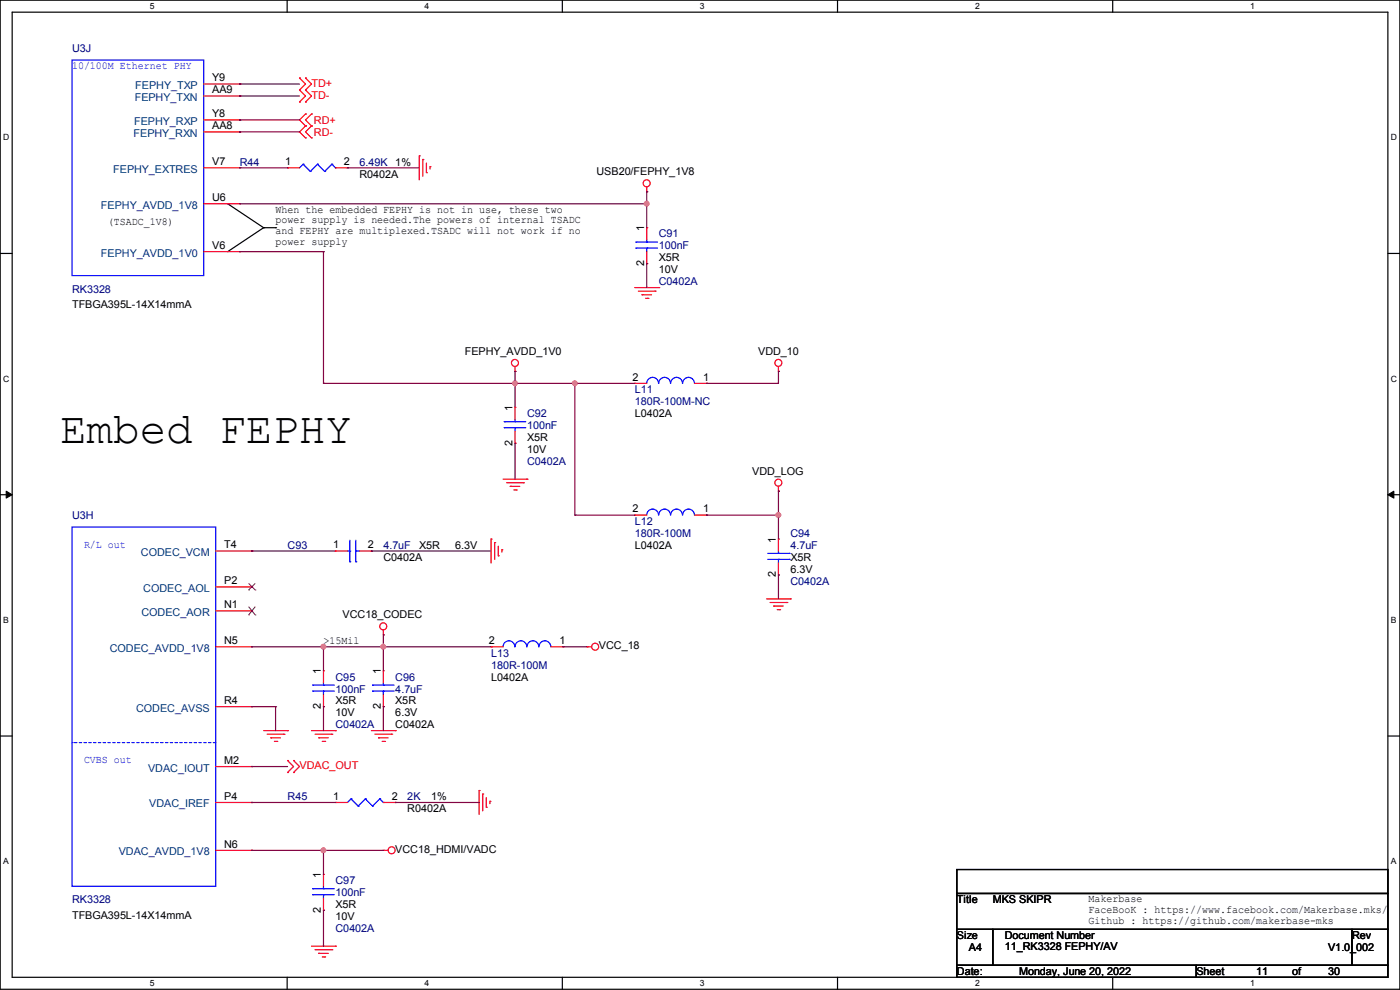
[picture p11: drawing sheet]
<svg xmlns="http://www.w3.org/2000/svg" width="297mm" height="210mm" viewBox="0 0 297 210" stroke-linecap="round" stroke-linejoin="round" font-family="sans-serif">
<path d="M0 0h297v209.8h-297zM2.6 2.6h291.8v204.7h-291.8z" fill="none" stroke="#000" stroke-width=".25"/>
<g fill="#fff">
<path d="M31.7 .3h1v2h-1z"/>
<path d="M31.7 207.6h1v2h-1z"/>
</g>
<path d="M60.9 0v2.6M60.9 207.3v2.5" fill="none" stroke="#000" stroke-width=".25"/>
<g fill="#fff">
<path d="M90.1 .3h1v2h-1z"/>
<path d="M90.1 207.6h1v2h-1z"/>
</g>
<path d="M119.3 0v2.6M119.3 207.3v2.5" fill="none" stroke="#000" stroke-width=".25"/>
<g fill="#fff">
<path d="M148.5 .3h.9v2h-.9z"/>
<path d="M148.5 207.6h.9v2h-.9z"/>
</g>
<path d="M177.7 0v2.6M177.7 207.3v2.5" fill="none" stroke="#000" stroke-width=".25"/>
<g fill="#fff">
<path d="M206.8 .3h1v2h-1z"/>
<path d="M206.8 207.6h1v2h-1z"/>
</g>
<path d="M236.1 0v2.6M236.1 207.3v2.5" fill="none" stroke="#000" stroke-width=".25"/>
<g fill="#fff">
<path d="M265.2 .3h1v2h-1z"/>
<path d="M265.2 207.6h1v2h-1z"/>
<path d="M.7 28.2h1.2v1.9h-1.2z"/>
<path d="M295.1 28.2h1.2v1.9h-1.2z"/>
<path d="M.7 79.3h1.2v2h-1.2z"/>
<path d="M295.1 79.3h1.2v2h-1.2z"/>
</g>
<path d="M0 53.8h2.6M294.4 53.8h2.6" fill="none" stroke="#000" stroke-width=".25"/>
<g fill="#fff">
<path d="M.7 130.5h1.2v2h-1.2z"/>
<path d="M295.1 130.5h1.1v2h-1.1z"/>
</g>
<path d="M0 104.9h2.6M294.4 104.9h2.6" fill="none" stroke="#000" stroke-width=".25"/>
<path d="M1.3 104.2l1.3 .7-1.3 .8zM294.4 104.9l1.3-.7v1.5z" fill="#000" stroke="#000" stroke-width=".21"/>
<g fill="#fff">
<path d="M.7 181.7h1.2v2h-1.2z"/>
<path d="M295.1 181.7h1.1v2h-1.1z"/>
</g>
<g fill="none" stroke="#000" stroke-width=".25">
<path d="M48.3 43.2h.1M48.3 43.2l7.6 5.1M55.9 48.3h.1M55.9 48.3h2.6M55.9 48.3l-7.6 5.1M58.5 48.3h.1M0 156.1h2.6M294.4 156.1h2.6M203 184.4h91.4v5.1h-91.4zM203 189.5h91.4v7.6h-91.4zM203 197.1h7.6v7.7h-7.6zM210.6 197.1h76.2v7.7h-76.2z"/>
<path d="M286.8 197.1h7.6v7.7h-7.6zM203 204.8h50.8v2.5h-50.8zM253.8 204.8h40.6v2.5h-40.6z"/>
</g>
<g fill="none" stroke="#f00" stroke-width=".25">
<path d="M43.2 17.8h7.6M50.8 17.8h.1M63.5 19.1h.1M63.5 16.6h.1M63.5 16.6l1.3 1.2-1.3 1.3M63.5 19.1l1.3 1.3-1.3 1.2M64.8 19.1h.1M64.8 16.6h.1M64.8 16.6l1.3 1.2-1.3 1.3M64.8 19.1l1.3 1.3-1.3 1.2M43.2 35.6h7.6M43.2 20.4h7.6"/>
<path d="M43.2 25.4h7.6M43.2 28h7.6M50.8 20.4h.1M50.8 25.4h.1M50.8 28h.1M50.8 35.6h.1M61 35.6h.1M61 35.6h2.5M63.5 21.6h.1M64.8 21.6h.1M64.8 24.2h.1M64.8 26.7h.1"/>
<path d="M64.8 29.3h.1M64.8 24.2l-1.3 1.2 1.3 1.3M64.8 26.7l-1.3 1.3 1.3 1.3M66.1 26.7h.1M66.1 24.2h.1M66.1 29.3h.1M66.1 24.2l-1.3 1.2 1.3 1.3M66.1 26.7l-1.3 1.3 1.3 1.3M71.2 35.6h2.5M73.7 35.6h.1M88.9 33.1h.1M88.9 33.1v5"/>
<path d="M89.7 33.8h.1M89.7 33.8v3.6M90.5 36.6h.1M90.5 34.6v2M91.2 35.3h.1M91.2 35.3v.6M137.2 39.7v1M43.2 43.2h7.6M43.2 53.4h7.6M50.8 43.2h.1M50.8 53.4h.1M137.2 40.7h.1"/>
<path d="M137.2 48.3h.1M137.2 55.9h.1M137.2 48.3v2.5M137.2 53.4v2.5M109.3 78.8h.1M109.3 77.8v1M134.7 61h5M135.4 61.8h3.6M136.2 62.5h.1M136.2 62.5h2M136.9 63.3h.6M137.5 63.3h.1"/>
<path d="M139 61.8h.1M139.7 61h.1M165.1 78.8h.1M165.1 77.8v1M109.3 86.4h.1M109.3 94h.1M109.3 86.4v2.5M109.3 91.5v2.5M134.7 81.3h.1M134.7 81.3h2.5M147.4 81.3h2.5M149.9 81.3h.1"/>
<path d="M45.8 116.9h7.6M53.4 116.9h.1M71.2 116.9h.1M71.2 116.9h2.5M76.2 116.9h2.6M78.8 116.9h.1M104.2 114.3h.1M104.2 114.3v5.1M104.9 115.1h.1M104.9 115.1v3.6M105.7 117.9h.1M105.7 115.9v2"/>
<path d="M106.5 116.6h.1M106.5 116.6v.5M106.7 101.6h5.1M107.5 102.4h3.5M108.2 103.2h.1M108.2 103.2h2.1M109 103.9h.5M109.5 103.9h.1M111 102.4h.1M111.8 101.6h.1M134.7 109.3h.1M134.7 109.3h2.5"/>
<path d="M147.4 109.3h2.5M149.9 109.3h.1M165.1 104.2h.1M165.1 114.3h.1M165.1 103.2v1M165.1 114.3v2.6M165.1 119.4v2.6M45.8 137.2h7.6M45.8 124.5h7.6M45.8 129.6h7.6M53.4 124.5h.1M53.4 129.6h.1"/>
<path d="M53.4 137.2h.1M81.3 134.7h.1M81.3 133.6v1.1M104.2 137.2h.1M104.2 137.2h2.5M116.9 137.2h2.5M119.4 137.2h.1M124.5 137.2h.1M124.5 137.2h1M162.6 127h5.1M163.4 127.8h3.5M164.1 128.6h.1"/>
<path d="M164.1 128.6h2.1M164.9 129.3h.5M165.1 122h.1M165.4 129.3h.1M166.9 127.8h.1M167.7 127h.1M45.8 149.9h7.6M53.4 149.9h.1M55.9 155h5.1M56.7 155.7h3.5M57.4 156.5h.1M57.4 156.5h2.1"/>
<path d="M58.2 157.3h.5M58.7 157.3h.1M60.2 155.7h.1M61 155h.1M66.1 155h5.1M66.8 155.7h3.6M67.6 156.5h.1M67.6 156.5h2M68.4 157.3h.5M68.6 142.3h.1M68.6 149.9h.1M68.6 142.3v2.5"/>
<path d="M68.6 147.4v2.5M68.9 157.3h.1M70.4 155.7h.1M71.2 155h.1M78.8 155h5.1M79.5 155.7h3.6M80.3 156.5h.1M80.3 156.5h2M81.1 157.3h.5M81.3 142.3h.1M81.3 149.9h.1M81.3 142.3v2.5"/>
<path d="M81.3 147.4v2.5M81.6 157.3h.1M83.1 155.7h.1M83.9 155h.1M45.8 170.2h7.6M45.8 162.6h7.6M53.4 162.6h.1M53.4 170.2h.1M61 163.9h.1M61 161.3h.1M61 161.3l1.3 1.3-1.3 1.3M62.3 163.9h.1"/>
<path d="M62.3 161.3h.1M62.3 161.3l1.2 1.3-1.2 1.3M71.2 170.2h.1M71.2 170.2h2.5M81.3 170.2h2.6M83.9 170.2h.1M101.6 167.7h.1M101.6 167.7v5.1M102.4 168.4h.1M102.4 168.4v3.6M103.2 171.2h.1M103.2 169.2v2"/>
<path d="M103.9 170h.1M103.9 170v.5M45.8 180.4h7.6M53.4 180.4h.1M68.6 185.5h.1M68.6 193.1h.1M68.6 185.5v2.5M68.6 190.5v2.6M81.3 180.4h.1M81.3 180.4h1M66.1 200.7h5.1M66.8 201.5h3.6"/>
<path d="M67.6 202.2h.1M67.6 202.2h2M68.4 203h.5M68.9 203h.1M70.4 201.5h.1M71.2 200.7h.1"/>
<circle cx="137.2" cy="38.9" r=".74"/>
<circle cx="109.2" cy="77" r=".74"/>
<circle cx="165.1" cy="77" r=".74"/>
<circle cx="165.1" cy="102.4" r=".74"/>
<circle cx="81.3" cy="132.9" r=".74"/>
<circle cx="126.3" cy="137.2" r=".74"/>
<circle cx="83.1" cy="180.4" r=".74"/>
</g>
<g fill="none" stroke="#00f" stroke-width=".25">
<path d="M15.3 12.7h27.9v45.8h-27.9zM64.3 34.8h.1M64.3 34.8l-.8 .8M64.3 34.8l1.5 1.6M65.8 36.4h.1M67.4 34.8h.1M67.4 34.8l-1.6 1.6M67.4 34.8l1.5 1.6M68.9 36.4h.1M70.4 34.8h.1M70.4 34.8l-1.5 1.6M70.4 34.8l.8 .8"/>
<path d="M71.2 35.6h.1M134.9 52.6h.1M134.9 51.4h.1M134.9 52.6h4.6M134.9 51.4h4.6M137.2 51.4h.1M137.2 52.6h.1M137.2 50.8v.6M137.2 52.6v.8M107 90.7h.1M107 89.5h.1M107 90.7h4.5"/>
<path d="M107 89.5h4.5M109.3 89.5h.1M109.3 90.7h.1M109.3 88.9v.6M109.3 90.7v.8M137.2 81.3a1.25 1.25 0 0 1 1.3-1.2 1.25 1.25 0 0 1 1.2 1.2M139.7 81.3a1.25 1.25 0 0 1 1.3-1.2 1.25 1.25 0 0 1 1.2 1.2M142.3 81.3a1.25 1.25 0 0 1 1.2-1.2 1.25 1.25 0 0 1 1.3 1.2M144.8 81.3a1.25 1.25 0 0 1 1.3-1.2 1.25 1.25 0 0 1 1.2 1.2M15.3 111.8h30.5v76.2h-30.5zM73.7 116.9h.5M74.2 116.9h.1"/>
<path d="M74.2 119.2h.1M74.2 114.6v4.6M75.5 119.2h.1M75.5 116.9h.1M75.5 116.9h.7M75.5 114.6v4.6M137.2 109.3a1.25 1.25 0 0 1 1.3-1.3 1.25 1.25 0 0 1 1.2 1.3M139.7 109.3a1.25 1.25 0 0 1 1.3-1.3 1.25 1.25 0 0 1 1.2 1.3M142.3 109.3a1.25 1.25 0 0 1 1.2-1.3 1.25 1.25 0 0 1 1.3 1.3M144.8 109.3a1.25 1.25 0 0 1 1.3-1.3 1.25 1.25 0 0 1 1.2 1.3M162.9 118.7h4.5M162.9 117.4h4.5"/>
<path d="M165.1 117.4h.1M165.1 118.7h.1M165.1 116.9v.5M165.1 118.7v.7M167.4 118.7h.1M167.4 117.4h.1M106.7 137.2a1.25 1.25 0 0 1 1.3-1.3 1.25 1.25 0 0 1 1.2 1.3M109.3 137.2a1.25 1.25 0 0 1 1.2-1.3 1.25 1.25 0 0 1 1.3 1.3M111.8 137.2a1.25 1.25 0 0 1 1.3-1.3 1.25 1.25 0 0 1 1.2 1.3M114.3 137.2a1.25 1.25 0 0 1 1.3-1.3 1.25 1.25 0 0 1 1.2 1.3M66.3 146.6h.1M66.3 145.3h.1"/>
<path d="M66.3 146.6h4.6M66.3 145.3h4.6M68.6 145.3h.1M68.6 146.6h.1M68.6 144.8v.5M68.6 146.6v.8M79 146.6h.1M79 145.3h.1M79 146.6h4.6M79 145.3h4.6M81.3 145.3h.1M81.3 146.6h.1"/>
<path d="M81.3 144.8v.5M81.3 146.6v.8M74.5 169.5h.1M74.5 169.5l-.8 .7M74.5 169.5l1.5 1.5M76 171h.1M77.5 169.5h.1M77.5 169.5l-1.5 1.5M77.5 169.5l1.5 1.5M79 171h.1M80.6 169.5h.1M80.6 169.5l-1.6 1.5"/>
<path d="M80.6 169.5l.7 .7M81.3 170.2h.1M66.3 189.8h.1M66.3 188.5h.1M66.3 189.8h4.6M66.3 188.5h4.6M68.6 188.5h.1M68.6 189.8h.1M68.6 188v.5M68.6 189.8v.7"/>
</g>
<path d="M15.3 157.5h.1M45.8 157.5h-30.5" fill="none" stroke="#00f" stroke-width=".25" stroke-dasharray=".5 .5"/>
<path d="M52.7 125.2h.1M52.7 130.4h.1M52.7 123.7l1.5 1.5M52.7 128.7l1.5 1.7M54.2 125.2h.1M54.2 130.4h.1M54.2 123.7l-1.5 1.5M54.2 128.7l-1.5 1.7" fill="none" stroke="#804000" stroke-width=".21"/>
<g fill="none" stroke="#800040" stroke-width=".25">
<path d="M50.8 17.8h.1M50.8 17.8h12.7M50.8 20.4h.1M50.8 25.4h.1M50.8 28h.1M50.8 35.6h.1M50.8 20.4h12.7M50.8 25.4h12.7M50.8 28h12.7M50.8 35.6h10.2M73.7 35.6h.1M73.7 35.6h15.2"/>
<path d="M50.8 43.2h.1M50.8 53.4h.1M50.8 43.2h86.4M50.8 53.4h17.8M68.6 53.4h.1M68.6 53.4v27.9M137.2 43.2h.1M137.2 55.9h.1M137.2 40.7h.1M137.2 40.7v7.6M137.2 55.9v5.1M109.3 78.8h.1"/>
<path d="M109.3 78.8v7.6M165.1 78.8h.1M165.1 78.8v2.5h-15.2M68.6 81.3h.1M68.6 81.3h66.1M109.3 81.3h.1M109.3 94h.1M109.3 94v7.6M122 81.3h.1M122 81.3v28M149.9 81.3h.1M53.4 116.9h.1"/>
<path d="M53.4 116.9h17.8M78.8 116.9h.1M78.8 116.9h25.4M122 109.3h.1M122 109.3h12.7M149.9 109.3h.1M149.9 109.3h15.2M165.1 104.2h.1M165.1 109.3h.1M165.1 104.2v10.1M53.4 137.2h.1M53.4 137.2h50.8"/>
<path d="M68.6 137.2h.1M68.6 137.2v5.1M81.3 134.7h.1M81.3 137.2h.1M81.3 134.7v7.6M119.4 137.2h.1M119.4 137.2h5.1M165.1 122h.1M165.1 122v5M53.4 149.9h.1M53.4 149.9h5.1M58.5 149.9h.1"/>
<path d="M58.5 149.9v5.1M68.6 149.9h.1M68.6 149.9v5.1M81.3 149.9h.1M81.3 149.9v5.1M53.4 162.6h.1M53.4 170.2h.1M53.4 162.6h7.6M53.4 170.2h17.8M83.9 170.2h.1M83.9 170.2h17.7M53.4 180.4h.1"/>
<path d="M53.4 180.4h27.9M68.6 180.4h.1M68.6 193.1h.1M68.6 180.4v5.1M68.6 193.1v7.6"/>
</g>
<g fill="#f0f" stroke="#f0f" stroke-width=".25">
<circle cx="137.2" cy="43.2" r=".49"/>
<circle cx="109.2" cy="81.3" r=".49"/>
<circle cx="121.9" cy="81.3" r=".49"/>
<circle cx="165.1" cy="109.2" r=".49"/>
<circle cx="81.3" cy="137.2" r=".49"/>
<circle cx="68.6" cy="137.2" r=".49"/>
<circle cx="68.6" cy="180.4" r=".49"/>
</g>
<text font-size="9.4" x="12.7" y="93.9">Embed FEPHY</text>
<g font-size="2.3" fill="#000080">
<text x="15.3" y="11">U3J</text>
<text x="50.8" y="35.1">R44</text>
<text x="76.2" y="35.1">6.49K</text>
<text x="139.8" y="50.4">C91</text>
<text x="139.8" y="52.9">100nF</text>
<text x="15.3" y="62.1">RK3328</text>
<text x="139.8" y="60.5">C0402A</text>
<text x="134.7" y="83.4">L11</text>
<text x="111.8" y="88.5">C92</text>
<text x="134.7" y="85.9">180R-100M-NC</text>
<text x="111.8" y="91">100nF</text>
<text x="111.8" y="98.6">C0402A</text>
<text x="15.3" y="110.1">U3H</text>
<text x="134.7" y="111.3">L12</text>
<text x="134.7" y="113.9">180R-100M</text>
<text x="167.7" y="113.9">C94</text>
<text x="61" y="116.4">C93</text>
<text x="81.3" y="116.4">4.7uF</text>
<text x="167.7" y="116.4">4.7uF</text>
<text x="167.7" y="124">C0402A</text>
<text x="104.2" y="139.3">L13</text>
<text x="104.2" y="141.8">180R-100M</text>
<text x="71.2" y="144.4">C95</text>
<text x="71.2" y="146.9">100nF</text>
<text x="83.9" y="144.4">C96</text>
<text x="83.9" y="146.9">4.7uF</text>
<text x="71.2" y="154.5">C0402A</text>
<text x="61" y="169.8">R45</text>
<text x="86.4" y="169.8">2K</text>
<text x="15.3" y="191.6">RK3328</text>
<text x="71.2" y="187.5">C97</text>
<text x="71.2" y="190.1">100nF</text>
<text x="71.2" y="197.7">C0402A</text>
</g>
<g font-size="2.3" fill="#00f">
<text x="15.3" y="14.6">10/100M Ethernet PHY</text>
<text x="17.8" y="116.2">R/L out</text>
<text x="17.8" y="161.9">CVBS out</text>
</g>
<g font-size="2.3">
<text x="45" y="17.3">Y9</text>
<text x="45" y="19.8">AA9</text>
<text x="45" y="24.9">Y8</text>
<text x="45" y="27.4">AA8</text>
<text x="45" y="35.1">V7</text>
<text x="60.5" y="35.1">1</text>
<text x="72.9" y="35.1">2</text>
<text x="83.9" y="35.1">1%</text>
<text x="76.2" y="37.7">R0402A</text>
<text x="126.5" y="37.2">USB20/FEPHY_1V8</text>
<text x="22.9" y="47.6">(TSADC_1V8)</text>
<text x="45" y="42.7">U6</text>
<text x="58.5" y="45.1">When the embedded FEPHY is not in use, these two</text>
<text x="58.5" y="47.4">power supply is needed.The powers of internal TSADC</text>
<text x="45" y="52.8">V6</text>
<text x="58.5" y="49.7">and FEPHY are multiplexed.TSADC will not work if no</text>
<text x="58.5" y="51.9">power supply</text>
<text x="136.7" y="49.1" transform="rotate(-90 136.7 49.1)">1</text>
<text x="136.7" y="56.4" transform="rotate(-90 136.7 56.4)">2</text>
<text x="139.8" y="55.5">X5R</text>
<text x="139.8" y="58">10V</text>
<text x="15.3" y="65.4">TFBGA395L-14X14mmA</text>
<text x="98.6" y="75.3">FEPHY_AVDD_1V0</text>
<text x="160.8" y="75.3">VDD_10</text>
<text x="134.2" y="80.8">2</text>
<text x="149.1" y="80.8">1</text>
<text x="108.7" y="87.2" transform="rotate(-90 108.7 87.2)">1</text>
<text x="134.7" y="88.5">L0402A</text>
<text x="108.7" y="94.5" transform="rotate(-90 108.7 94.5)">2</text>
<text x="111.8" y="93.6">X5R</text>
<text x="111.8" y="96.1">10V</text>
<text x="159.6" y="100.7">VDD_LOG</text>
<text x="134.2" y="108.7">2</text>
<text x="149.1" y="108.7">1</text>
<text x="47.5" y="116.3">T4</text>
<text x="70.7" y="116.3">1</text>
<text x="78" y="116.3">2</text>
<text x="81.3" y="119">C0402A</text>
<text x="88.9" y="116.4">X5R</text>
<text x="96.6" y="116.4">6.3V</text>
<text x="134.7" y="116.4">L0402A</text>
<text x="164.6" y="115.1" transform="rotate(-90 164.6 115.1)">1</text>
<text x="167.7" y="119">X5R</text>
<text x="47.5" y="124">P2</text>
<text x="164.6" y="122.5" transform="rotate(-90 164.6 122.5)">2</text>
<text x="167.7" y="121.5">6.3V</text>
<text x="47.5" y="129">N1</text>
<text x="72.7" y="131.1">VCC18_CODEC</text>
<text x="47.5" y="136.7">N5</text>
<text x="68.6" y="136.5">&gt;15Mil</text>
<text x="103.7" y="136.7">2</text>
<text x="118.7" y="136.7">1</text>
<text x="127" y="137.8">VCC_18</text>
<text x="68.1" y="143" transform="rotate(-90 68.1 143)">1</text>
<text x="80.8" y="143" transform="rotate(-90 80.8 143)">1</text>
<text x="47.5" y="149.4">R4</text>
<text x="71.2" y="149.4">X5R</text>
<text x="83.9" y="149.4">X5R</text>
<text x="104.2" y="144.4">L0402A</text>
<text x="68.1" y="150.4" transform="rotate(-90 68.1 150.4)">2</text>
<text x="71.2" y="152">10V</text>
<text x="80.8" y="150.4" transform="rotate(-90 80.8 150.4)">2</text>
<text x="83.9" y="154.5">C0402A</text>
<text x="83.9" y="152">6.3V</text>
<text x="47.5" y="162.1">M2</text>
<text x="47.5" y="169.7">P4</text>
<text x="70.7" y="169.7">1</text>
<text x="83.1" y="169.7">2</text>
<text x="86.4" y="172.3">R0402A</text>
<text x="91.5" y="169.8">1%</text>
<text x="47.5" y="179.8">N6</text>
<text x="83.9" y="180.9">VCC18_HDMI/VADC</text>
<text x="68.1" y="186.2" transform="rotate(-90 68.1 186.2)">1</text>
<text x="203" y="191.6">Title</text>
<text x="210.6" y="191.6">MKS SKIPR</text>
<text x="230.9" y="191.4">Makerbase</text>
<text x="15.3" y="194.9">TFBGA395L-14X14mmA</text>
<text x="68.1" y="193.6" transform="rotate(-90 68.1 193.6)">2</text>
<text x="71.2" y="192.6">X5R</text>
<text x="71.2" y="195.2">10V</text>
<text x="230.9" y="193.7">FaceBooK : https://www.facebook.com/Makerbase.mks/</text>
<text x="230.9" y="196">Github : https://github.com/makerbase-mks</text>
<text x="203" y="199.2">Size</text>
<text x="205.5" y="201.8">A4</text>
<text x="213.2" y="199.2">Document Number</text>
<text x="213.2" y="201.5">11_RK3328 FEPHY/AV</text>
<text x="281.7" y="201.8">V1.0_002</text>
<text x="286.8" y="199.2">Rev</text>
<text x="203" y="206.8">Date:</text>
<text x="216.2" y="206.8">Monday, June 20, 2022</text>
<text x="253.8" y="206.8">Sheet</text>
<text x="266.5" y="206.8">11</text>
<text x="274.1" y="206.8">of</text>
<text x="281.7" y="206.8">30</text>
</g>
<g font-size="2.3" fill="#004080">
<text x="28.6" y="21.4">FEPHY_TXN</text>
<text x="28.7" y="18.9">FEPHY_TXP</text>
<text x="28.3" y="29">FEPHY_RXN</text>
<text x="28.4" y="26.5">FEPHY_RXP</text>
<text x="24" y="36.7">FEPHY_EXTRES</text>
<text x="21.4" y="44.3">FEPHY_AVDD_1V8</text>
<text x="21.4" y="54.4">FEPHY_AVDD_1V0</text>
<text x="29.9" y="117.9">CODEC_VCM</text>
<text x="30.4" y="125.6">CODEC_AOL</text>
<text x="30" y="130.6">CODEC_AOR</text>
<text x="23.3" y="138.3">CODEC_AVDD_1V8</text>
<text x="28.9" y="151">CODEC_AVSS</text>
<text x="31.4" y="163.7">VDAC_IOUT</text>
<text x="31.7" y="171.3">VDAC_IREF</text>
<text x="25.2" y="181.4">VDAC_AVDD_1V8</text>
</g>
<g font-size="2.3" fill="#f00">
<text x="66.1" y="18.4">TD+</text>
<text x="66.1" y="20.9">TD-</text>
<text x="66.6" y="26.2">RD+</text>
<text x="66.6" y="28.8">RD-</text>
<text x="63.5" y="163.2">VDAC_OUT</text>
</g>
<g font-size="1.8">
<text x="31.8" y="1.9">5</text>
<text x="90.1" y="1.9">4</text>
<text x="148.5" y="1.9">3</text>
<text x="206.8" y="1.9">2</text>
<text x="265.2" y="1.9">1</text>
<text x=".7" y="29.8">D</text>
<text x="295.1" y="29.8">D</text>
<text x=".7" y="80.9">C</text>
<text x="295.1" y="80.9">C</text>
<text x=".7" y="132.1">B</text>
<text x="295.1" y="132.1">B</text>
<text x=".7" y="183.3">A</text>
<text x="295.1" y="183.3">A</text>
<text x="31.8" y="209.2">5</text>
<text x="90.1" y="209.2">4</text>
<text x="148.5" y="209.2">3</text>
<text x="206.8" y="209.2">2</text>
<text x="265.2" y="209.2">1</text>
</g>
</svg>
